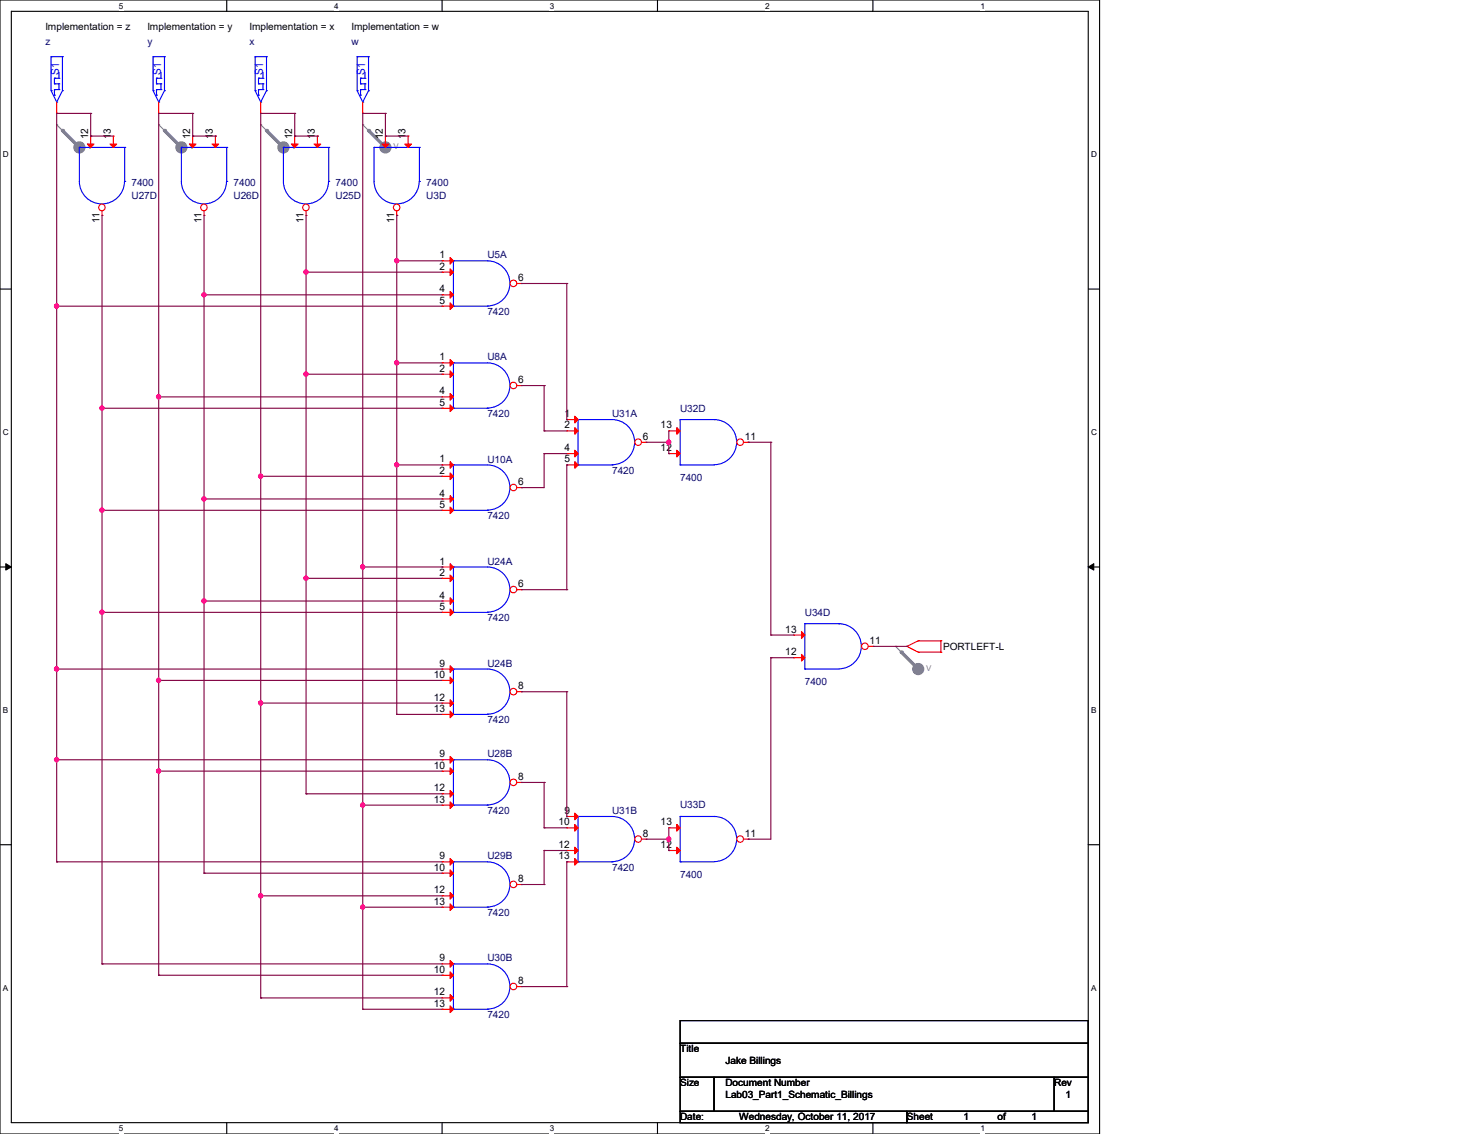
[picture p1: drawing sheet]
<svg xmlns="http://www.w3.org/2000/svg" width="279mm" height="216mm" viewBox="0 0 279 216" stroke-linecap="round" stroke-linejoin="round" font-family="sans-serif">
<path d="M0 0h209.4v215.9h-209.4zM2.2 2.2h205.1v211.5h-205.1z" fill="none" stroke="#000" stroke-width=".21"/>
<g fill="#fff">
<path d="M22.6 .3h.9v1.7h-.9z"/>
<path d="M22.6 214h.9v1.7h-.9z"/>
</g>
<path d="M43.2 0v2.2M43.2 213.7v2.2" fill="none" stroke="#000" stroke-width=".21"/>
<g fill="#fff">
<path d="M63.7 .3h.8v1.7h-.8z"/>
<path d="M63.7 214h.8v1.7h-.8z"/>
</g>
<path d="M84.2 0v2.2M84.2 213.7v2.2" fill="none" stroke="#000" stroke-width=".21"/>
<g fill="#fff">
<path d="M104.7 .3h.8v1.7h-.8z"/>
<path d="M104.7 214h.8v1.7h-.8z"/>
</g>
<path d="M125.2 0v2.2M125.2 213.7v2.2" fill="none" stroke="#000" stroke-width=".21"/>
<g fill="#fff">
<path d="M145.7 .3h.9v1.7h-.9z"/>
<path d="M145.7 214h.9v1.7h-.9z"/>
</g>
<path d="M166.2 0v2.2M166.2 213.7v2.2" fill="none" stroke="#000" stroke-width=".21"/>
<g fill="#fff">
<path d="M186.7 .3h.9v1.7h-.9z"/>
<path d="M186.7 214h.9v1.7h-.9z"/>
<path d="M.6 28.6h1.1v1.7h-1.1z"/>
<path d="M207.8 28.6h1.1v1.7h-1.1z"/>
<path d="M.6 81.4h1.1v1.8h-1.1z"/>
<path d="M207.8 81.4h1.1v1.8h-1.1z"/>
</g>
<path d="M0 55h2.2M207.3 55h2.1" fill="none" stroke="#000" stroke-width=".21"/>
<g fill="#fff">
<path d="M.6 134.4h1v1.7h-1z"/>
<path d="M207.8 134.4h1v1.7h-1z"/>
</g>
<path d="M0 107.9h2.2M207.3 107.9h2.1" fill="none" stroke="#000" stroke-width=".21"/>
<path d="M1.1 107.3l1.1 .6-1.1 .6zM207.3 107.9l1-.6v1.2z" fill="#000" stroke="#000" stroke-width=".19"/>
<g fill="#fff">
<path d="M.6 187.2h.9v1.8h-.9z"/>
<path d="M207.8 187.2h1v1.8h-1z"/>
</g>
<path d="M0 160.8h2.2M207.3 160.8h2.1M129.5 194.3h77.8v4.3h-77.8zM129.5 198.6h77.8v6.5h-77.8zM129.5 205.1h6.5v6.5h-6.5zM129.5 211.6h43.2v2.1h-43.2zM136 205.1h64.8v6.5h-64.8zM172.7 211.6h34.6v2.1h-34.6zM200.8 205.1h6.5v6.5h-6.5z" fill="none" stroke="#000" stroke-width=".21"/>
<path d="M172.7 123.1h.1M172.7 123.1l2.2 1.1M174.9 122h.1M174.9 124.2h.1M174.9 122l-2.2 1.1M174.9 122h4.3M174.9 124.2h4.3M179.2 122h.1M179.2 124.2h.1M179.2 122v2.2" fill="none" stroke="#f00" stroke-width=".21"/>
<circle cx="73.4" cy="28.1" r="1.06" fill="#808080" stroke="#808080" stroke-width=".21"/>
<path d="M69.1 23.7h.1M69.1 23.7l4.3 4.4" fill="none" stroke="#808080" stroke-width=".21"/>
<path d="M70.2 24.8l3.2 3.3" fill="none" stroke="#808080" stroke-width=".64"/>
<circle cx="70.2" cy="24.8" r=".32" fill="#808080"/>
<circle cx="54" cy="28.1" r="1.06" fill="#808080" stroke="#808080" stroke-width=".21"/>
<path d="M49.7 23.7h.1M49.7 23.7l4.3 4.4" fill="none" stroke="#808080" stroke-width=".21"/>
<path d="M50.8 24.8l3.2 3.3" fill="none" stroke="#808080" stroke-width=".64"/>
<circle cx="50.8" cy="24.8" r=".32" fill="#808080"/>
<circle cx="34.5" cy="28.1" r="1.06" fill="#808080" stroke="#808080" stroke-width=".21"/>
<path d="M30.2 23.7h.1M30.2 23.7l4.3 4.4" fill="none" stroke="#808080" stroke-width=".21"/>
<path d="M31.3 24.8l3.2 3.3" fill="none" stroke="#808080" stroke-width=".64"/>
<circle cx="31.3" cy="24.8" r=".32" fill="#808080"/>
<circle cx="15.1" cy="28.1" r="1.06" fill="#808080" stroke="#808080" stroke-width=".21"/>
<path d="M10.8 23.7h.1M10.8 23.7l4.3 4.4" fill="none" stroke="#808080" stroke-width=".21"/>
<path d="M11.9 24.8l3.2 3.3" fill="none" stroke="#808080" stroke-width=".64"/>
<circle cx="11.9" cy="24.8" r=".32" fill="#808080"/>
<circle cx="174.9" cy="127.4" r="1.06" fill="#808080" stroke="#808080" stroke-width=".21"/>
<path d="M170.6 123.1h.1M170.6 123.1l4.3 4.3" fill="none" stroke="#808080" stroke-width=".21"/>
<path d="M171.7 124.2l3.2 3.2" fill="none" stroke="#808080" stroke-width=".64"/>
<circle cx="171.7" cy="124.2" r=".32" fill="#808080"/>
<path d="M129.5 79.9h.1M129.5 79.9v8.6M129.5 79.9h6.5M136 79.9h.1M136 79.9a4.3 4.3 0 0 1 4.3 4.3 4.3 4.3 0 0 1-4.3 4.3M129.5 88.5h.1M129.5 88.5h6.5" fill="none" stroke="#00f" stroke-width=".21"/>
<g fill="#f00" stroke="#f00" stroke-width=".21">
<path d="M128.9 85.7l.6 .7-.6 .6z"/>
<path d="M128.9 81.4l.6 .6-.6 .7z"/>
</g>
<path d="M127.4 86.4h.1M127.4 82h.1M127.4 86.4h2.1M127.4 82h2.1" fill="none" stroke="#f00" stroke-width=".21"/>
<circle cx="141" cy="84.2" r=".63" fill="#fff" stroke="#f00" stroke-width=".21"/>
<path d="M141.6 84.2h.9M142.5 84.2h.1" fill="none" stroke="#f00" stroke-width=".21"/>
<path d="M86.4 136h.1M86.4 127.4h6.4a4.3 4.3 0 0 1 4.3 4.3 4.3 4.3 0 0 1-4.3 4.3M86.4 127.4h.1M86.4 127.4v8.6M86.4 136h6.4M92.8 136h.1" fill="none" stroke="#00f" stroke-width=".21"/>
<circle cx="97.8" cy="131.7" r=".63" fill="#fff" stroke="#f00" stroke-width=".21"/>
<g fill="none" stroke="#f00" stroke-width=".21">
<path d="M17.3 25.9h.1M17.3 25.9v2.2M21.6 25.9h.1M21.6 25.9v2.2M84.2 127.4h.1M84.2 129.5h.1M84.2 133.9h.1M84.2 136h.1M84.2 127.4h2.2M84.2 129.5h2.2M84.2 133.9h2.2M84.2 136h2.2"/>
<path d="M98.5 131.7h.8M99.3 131.7h.1"/>
</g>
<g fill="#f00" stroke="#f00" stroke-width=".21">
<path d="M85.7 126.7l.7 .7-.7 .6z"/>
<path d="M85.7 128.9l.7 .6-.7 .7z"/>
<path d="M85.7 133.2l.7 .7-.7 .6z"/>
<path d="M85.7 135.4l.7 .6-.7 .7z"/>
<path d="M16.6 27.4h1.3l-.6 .7z"/>
<path d="M21 27.4h1.2l-.6 .7z"/>
</g>
<path d="M15.1 28.1v6.4a4.3 4.3 0 0 0 4.3 4.3 4.3 4.3 0 0 0 4.3-4.3M15.1 28.1h.1M15.1 28.1h8.6M23.7 28.1h.1M23.7 34.5h.1M23.7 28.1v6.4" fill="none" stroke="#00f" stroke-width=".21"/>
<circle cx="19.4" cy="39.5" r=".62" fill="#fff" stroke="#f00" stroke-width=".21"/>
<path d="M19.4 41h.1M19.4 40.2v.8" fill="none" stroke="#f00" stroke-width=".21"/>
<path d="M86.4 58.3h.1M86.4 49.7h6.4a4.3 4.3 0 0 1 4.3 4.3 4.3 4.3 0 0 1-4.3 4.3M86.4 49.7h.1M86.4 49.7v8.6M86.4 58.3h6.4M92.8 58.3h.1" fill="none" stroke="#00f" stroke-width=".21"/>
<circle cx="97.8" cy="54" r=".63" fill="#fff" stroke="#f00" stroke-width=".21"/>
<path d="M84.2 49.7h.1M84.2 51.8h.1M84.2 56.1h.1M84.2 58.3h.1M84.2 49.7h2.2M84.2 51.8h2.2M84.2 56.1h2.2M84.2 58.3h2.2M98.5 54h.8M99.3 54h.1" fill="none" stroke="#f00" stroke-width=".21"/>
<g fill="#f00" stroke="#f00" stroke-width=".21">
<path d="M85.7 49l.7 .7-.7 .6z"/>
<path d="M85.7 51.2l.7 .6-.7 .7z"/>
<path d="M85.7 55.5l.7 .6-.7 .7z"/>
<path d="M85.7 57.7l.7 .6-.7 .6z"/>
</g>
<path d="M86.4 116.6h.1M86.4 107.9h6.4a4.3 4.3 0 0 1 4.3 4.3 4.3 4.3 0 0 1-4.3 4.3M86.4 107.9h.1M86.4 107.9v8.7M86.4 116.6h6.4M92.8 116.6h.1" fill="none" stroke="#00f" stroke-width=".21"/>
<circle cx="97.8" cy="112.3" r=".63" fill="#fff" stroke="#f00" stroke-width=".21"/>
<g fill="none" stroke="#f00" stroke-width=".21">
<path d="M56.1 25.9h.1M56.1 25.9v2.2M60.5 25.9h.1M60.5 25.9v2.2M84.2 107.9h.1M84.2 110.1h.1M84.2 114.4h.1M84.2 116.6h.1M84.2 107.9h2.2M84.2 110.1h2.2M84.2 114.4h2.2M84.2 116.6h2.2"/>
<path d="M98.5 112.3h.8M99.3 112.3h.1"/>
</g>
<g fill="#f00" stroke="#f00" stroke-width=".21">
<path d="M85.7 107.3l.7 .6-.7 .7z"/>
<path d="M85.7 109.5l.7 .6-.7 .6z"/>
<path d="M85.7 113.8l.7 .6-.7 .7z"/>
<path d="M85.7 116l.7 .6-.7 .6z"/>
<path d="M55.5 27.4h1.3l-.7 .7z"/>
<path d="M59.8 27.4h1.3l-.6 .7z"/>
</g>
<path d="M54 28.1v6.4a4.3 4.3 0 0 0 4.3 4.3 4.3 4.3 0 0 0 4.3-4.3M54 28.1h.1M54 28.1h8.6M62.6 28.1h.1M62.6 34.5h.1M62.6 28.1v6.4" fill="none" stroke="#00f" stroke-width=".21"/>
<circle cx="58.3" cy="39.5" r=".62" fill="#fff" stroke="#f00" stroke-width=".21"/>
<path d="M58.3 41h.1M58.3 40.2v.8" fill="none" stroke="#f00" stroke-width=".21"/>
<path d="M86.4 97.2h.1M86.4 88.5h6.4a4.3 4.3 0 0 1 4.3 4.3 4.3 4.3 0 0 1-4.3 4.3M86.4 88.5h.1M86.4 88.5v8.7M86.4 97.2h6.4M92.8 97.2h.1" fill="none" stroke="#00f" stroke-width=".21"/>
<circle cx="97.8" cy="92.8" r=".63" fill="#fff" stroke="#f00" stroke-width=".21"/>
<g fill="none" stroke="#f00" stroke-width=".21">
<path d="M84.2 88.5h.1M84.2 90.7h.1M84.2 95h.1M84.2 97.2h.1M84.2 88.5h2.2M84.2 90.7h2.2M84.2 95h2.2M84.2 97.2h2.2M98.5 92.8h.8M99.3 92.8h.1M151.1 125.2h.1M151.1 120.9h.1"/>
<path d="M151.1 125.2h2.2M151.1 120.9h2.2"/>
</g>
<g fill="#f00" stroke="#f00" stroke-width=".21">
<path d="M85.7 87.9l.7 .6-.7 .7z"/>
<path d="M85.7 90l.7 .7-.7 .6z"/>
<path d="M85.7 94.4l.7 .6-.7 .6z"/>
<path d="M85.7 96.5l.7 .7-.7 .6z"/>
<path d="M152.7 124.6l.6 .6-.6 .7z"/>
<path d="M152.7 120.3l.6 .6-.6 .6z"/>
</g>
<path d="M153.3 118.7h.1M153.3 118.7v8.7M153.3 118.7h6.5M159.8 118.7h.1M159.8 118.7a4.3 4.3 0 0 1 4.2 4.3 4.3 4.3 0 0 1-4.2 4.3M153.3 127.4h.1M153.3 127.4h6.5" fill="none" stroke="#00f" stroke-width=".21"/>
<circle cx="164.7" cy="123" r=".63" fill="#fff" stroke="#f00" stroke-width=".21"/>
<path d="M30.2 19.4v2.2M69.1 19.4v2.2M30.2 21.6h.1M69.1 21.6h.1M73.4 25.9h.1M73.4 25.9v2.2M77.7 25.9h.1M77.7 25.9v2.2M165.4 123.1h.8M166.2 123.1h.1" fill="none" stroke="#f00" stroke-width=".21"/>
<g fill="none" stroke="#00f" stroke-width=".21">
<path d="M29.2 17.3h.1M29.2 10.8h.1M29.2 10.8h2.1M29.2 17.3l1 2.1M29.2 10.8v6.5M29.8 14.9h.1M29.8 16h.1M29.8 17.1h.1M29.8 18.1h.1M29.8 14.9h.8M29.8 16h.8M29.8 17.1h.8"/>
<path d="M29.8 14.9v1.1M29.8 17.1v1M30.2 19.4h.1M30.6 14.9h.1M30.6 16h.1M30.6 17.1h.1M30.6 13.8v1.1M30.6 16v1.1M31.3 17.3h.1M31.3 10.8h.1M31.3 17.3l-1.1 2.1M31.3 10.8v6.5"/>
<path d="M68 17.3h.1M68 10.8h.1M68 17.3l1.1 2.1M68 10.8h2.2M68 10.8v6.5M68.7 14.9h.1M68.7 16h.1M68.7 17.1h.1M68.7 18.1h.1M68.7 14.9h.8M68.7 14.9v1.1M68.7 17.1v1"/>
<path d="M68.7 16h.8M68.7 17.1h.8M69.1 19.4h.1M69.5 14.9h.1M69.5 16h.1M69.5 17.1h.1M69.5 13.8v1.1M69.5 16v1.1M70.2 17.3h.1M70.2 10.8h.1M70.2 17.3l-1.1 2.1M70.2 10.8v6.5"/>
<path d="M71.2 28.1v6.4a4.3 4.3 0 0 0 4.3 4.3 4.3 4.3 0 0 0 4.3-4.3M71.2 28.1h.1M71.2 28.1h8.7M79.9 28.1h.1M79.9 34.5h.1M79.9 28.1v6.4"/>
</g>
<g fill="#f00" stroke="#f00" stroke-width=".21">
<path d="M72.8 27.4h1.2l-.6 .7z"/>
<path d="M77.1 27.4h1.3l-.7 .7z"/>
</g>
<circle cx="75.5" cy="39.5" r=".62" fill="#fff" stroke="#f00" stroke-width=".21"/>
<path d="M75.6 41h.1M75.6 40.2v.8" fill="none" stroke="#f00" stroke-width=".21"/>
<path d="M110.1 155.4h6.5a4.3 4.3 0 0 1 4.3 4.3 4.3 4.3 0 0 1-4.3 4.3M110.1 155.4h.1M110.1 155.4v8.7M110.1 164.1h.1M110.1 164.1h6.5M116.6 164.1h.1" fill="none" stroke="#00f" stroke-width=".21"/>
<circle cx="121.5" cy="159.8" r=".63" fill="#fff" stroke="#f00" stroke-width=".21"/>
<path d="M107.9 155.4h.1M107.9 157.6h.1M107.9 155.4h2.2M107.9 157.6h2.2M122.2 159.8h.9M123.1 159.8h.1M107.9 161.9h.1M107.9 164.1h.1M107.9 161.9h2.2M107.9 164.1h2.2" fill="none" stroke="#f00" stroke-width=".21"/>
<g fill="#f00" stroke="#f00" stroke-width=".21">
<path d="M109.5 154.8l.6 .6-.6 .7z"/>
<path d="M109.5 157l.6 .6-.6 .6z"/>
<path d="M109.5 161.3l.6 .6-.6 .7z"/>
<path d="M109.5 163.4l.6 .7-.6 .6z"/>
</g>
<path d="M110.1 79.9h6.5a4.3 4.3 0 0 1 4.3 4.3 4.3 4.3 0 0 1-4.3 4.3M110.1 79.9h.1M110.1 79.9v8.6M110.1 88.5h.1M110.1 88.5h6.5M116.6 88.5h.1" fill="none" stroke="#00f" stroke-width=".21"/>
<circle cx="121.5" cy="84.2" r=".63" fill="#fff" stroke="#f00" stroke-width=".21"/>
<path d="M107.9 79.9h.1M107.9 79.9h2.2M107.9 82h.1M107.9 86.4h.1M107.9 88.5h.1M107.9 82h2.2M107.9 86.4h2.2M107.9 88.5h2.2M122.2 84.2h.9M123.1 84.2h.1" fill="none" stroke="#f00" stroke-width=".21"/>
<g fill="#f00" stroke="#f00" stroke-width=".21">
<path d="M109.5 79.2l.6 .7-.6 .6z"/>
<path d="M109.5 81.4l.6 .6-.6 .7z"/>
<path d="M109.5 85.7l.6 .7-.6 .6z"/>
<path d="M109.5 87.9l.6 .6-.6 .7z"/>
</g>
<path d="M86.4 153.3h.1M86.4 144.7h6.4a4.3 4.3 0 0 1 4.3 4.2 4.3 4.3 0 0 1-4.3 4.3M86.4 144.7h.1M86.4 144.7v8.6M86.4 153.3h6.4M92.8 153.3h.1" fill="none" stroke="#00f" stroke-width=".21"/>
<circle cx="97.8" cy="149" r=".63" fill="#fff" stroke="#f00" stroke-width=".21"/>
<g fill="none" stroke="#f00" stroke-width=".21">
<path d="M36.7 25.9h.1M36.7 25.9v2.2M41 25.9h.1M41 25.9v2.2M84.2 144.7h.1M84.2 146.8h.1M84.2 151.1h.1M84.2 153.3h.1M84.2 144.7h2.2M84.2 146.8h2.2M84.2 151.1h2.2M84.2 153.3h2.2"/>
<path d="M98.5 149h.8M99.3 149h.1"/>
</g>
<g fill="#f00" stroke="#f00" stroke-width=".21">
<path d="M85.7 144l.7 .7-.7 .6z"/>
<path d="M85.7 146.2l.7 .6-.7 .6z"/>
<path d="M85.7 150.5l.7 .6-.7 .7z"/>
<path d="M85.7 152.7l.7 .6-.7 .6z"/>
<path d="M36.1 27.4h1.2l-.6 .7z"/>
<path d="M40.4 27.4h1.3l-.7 .7z"/>
</g>
<path d="M34.5 28.1v6.4a4.3 4.3 0 0 0 4.3 4.3 4.3 4.3 0 0 0 4.3-4.3M34.5 28.1h.1M34.5 28.1h8.7M43.2 28.1h.1M43.2 34.5h.1M43.2 28.1v6.4" fill="none" stroke="#00f" stroke-width=".21"/>
<circle cx="38.8" cy="39.5" r=".62" fill="#fff" stroke="#f00" stroke-width=".21"/>
<path d="M38.9 41h.1M38.9 40.2v.8" fill="none" stroke="#f00" stroke-width=".21"/>
<path d="M86.4 172.7h.1M86.4 164.1h6.4a4.3 4.3 0 0 1 4.3 4.3 4.3 4.3 0 0 1-4.3 4.3M86.4 164.1h.1M86.4 164.1v8.6M86.4 172.7h6.4M92.8 172.7h.1" fill="none" stroke="#00f" stroke-width=".21"/>
<circle cx="97.8" cy="168.4" r=".63" fill="#fff" stroke="#f00" stroke-width=".21"/>
<g fill="none" stroke="#f00" stroke-width=".21">
<path d="M127.4 157.6h.1M127.4 157.6h2.1M84.2 164.1h.1M84.2 166.2h.1M84.2 170.6h.1M84.2 172.7h.1M84.2 164.1h2.2M84.2 166.2h2.2M84.2 170.6h2.2M84.2 172.7h2.2M98.5 168.4h.8M99.3 168.4h.1"/>
<path d="M127.4 161.9h.1M127.4 161.9h2.1"/>
</g>
<g fill="#f00" stroke="#f00" stroke-width=".21">
<path d="M85.7 163.4l.7 .7-.7 .6z"/>
<path d="M85.7 165.6l.7 .6-.7 .7z"/>
<path d="M85.7 169.9l.7 .7-.7 .6z"/>
<path d="M85.7 172.1l.7 .6-.7 .7z"/>
<path d="M128.9 161.3l.6 .6-.6 .7z"/>
<path d="M128.9 157l.6 .6-.6 .6z"/>
</g>
<path d="M129.5 155.4h.1M129.5 155.4v8.7M129.5 155.4h6.5M136 155.4h.1M136 155.4a4.3 4.3 0 0 1 4.3 4.3 4.3 4.3 0 0 1-4.3 4.3M129.5 164.1h.1M129.5 164.1h6.5" fill="none" stroke="#00f" stroke-width=".21"/>
<circle cx="141" cy="159.8" r=".63" fill="#fff" stroke="#f00" stroke-width=".21"/>
<path d="M141.6 159.8h.9M142.5 159.8h.1" fill="none" stroke="#f00" stroke-width=".21"/>
<path d="M86.4 192.2h.1M86.4 183.5h6.4a4.3 4.3 0 0 1 4.3 4.3 4.3 4.3 0 0 1-4.3 4.3M86.4 183.5h.1M86.4 183.5v8.7M86.4 192.2h6.4M92.8 192.2h.1" fill="none" stroke="#00f" stroke-width=".21"/>
<circle cx="97.8" cy="187.8" r=".63" fill="#fff" stroke="#f00" stroke-width=".21"/>
<path d="M49.7 19.4v2.2M49.7 21.6h.1M84.2 183.5h.1M84.2 185.7h.1M84.2 190h.1M84.2 192.2h.1M84.2 183.5h2.2M84.2 185.7h2.2M84.2 190h2.2M84.2 192.2h2.2M98.5 187.8h.8M99.3 187.8h.1" fill="none" stroke="#f00" stroke-width=".21"/>
<g fill="#f00" stroke="#f00" stroke-width=".21">
<path d="M85.7 182.9l.7 .6-.7 .6z"/>
<path d="M85.7 185l.7 .7-.7 .6z"/>
<path d="M85.7 189.4l.7 .6-.7 .6z"/>
<path d="M85.7 191.5l.7 .7-.7 .6z"/>
</g>
<g fill="none" stroke="#00f" stroke-width=".21">
<path d="M48.6 17.3h.1M48.6 10.8h.1M48.6 17.3l1.1 2.1M48.6 10.8h2.2M48.6 10.8v6.5M49.2 14.9h.1M49.2 16h.1M49.2 17.1h.1M49.2 18.1h.1M49.2 14.9h.9M49.2 14.9v1.1M49.2 17.1v1"/>
<path d="M49.2 16h.9M49.2 17.1h.9M49.7 19.4h.1M50.1 14.9h.1M50.1 16h.1M50.1 17.1h.1M50.1 13.8v1.1M50.1 16v1.1M50.8 17.3h.1M50.8 10.8h.1M50.8 17.3l-1.1 2.1M50.8 10.8v6.5"/>
<path d="M86.4 77.7h.1M86.4 69.1h6.4a4.3 4.3 0 0 1 4.3 4.3 4.3 4.3 0 0 1-4.3 4.3M86.4 69.1h.1M86.4 69.1v8.6M86.4 77.7h6.4M92.8 77.7h.1"/>
</g>
<circle cx="97.8" cy="73.4" r=".63" fill="#fff" stroke="#f00" stroke-width=".21"/>
<path d="M10.8 19.4v2.2M10.8 21.6h.1M84.2 69.1h.1M84.2 71.2h.1M84.2 75.6h.1M84.2 77.7h.1M84.2 69.1h2.2M84.2 71.2h2.2M84.2 75.6h2.2M84.2 77.7h2.2M98.5 73.4h.8M99.3 73.4h.1" fill="none" stroke="#f00" stroke-width=".21"/>
<g fill="#f00" stroke="#f00" stroke-width=".21">
<path d="M85.7 68.5l.7 .6-.7 .6z"/>
<path d="M85.7 70.6l.7 .6-.7 .7z"/>
<path d="M85.7 74.9l.7 .7-.7 .6z"/>
<path d="M85.7 77.1l.7 .6-.7 .7z"/>
</g>
<g fill="none" stroke="#00f" stroke-width=".21">
<path d="M9.7 17.3h.1M9.7 10.8h.1M9.7 17.3l1.1 2.1M9.7 10.8h2.2M9.7 10.8v6.5M10.4 14.9h.1M10.4 16h.1M10.4 17.1h.1M10.4 18.1h.1M10.4 14.9h.8M10.4 14.9v1.1M10.4 17.1v1"/>
<path d="M10.4 16h.8M10.4 17.1h.8M10.8 19.4h.1M11.2 14.9h.1M11.2 16h.1M11.2 17.1h.1M11.2 13.8v1.1M11.2 16v1.1M11.9 17.3h.1M11.9 10.8h.1M11.9 17.3l-1.1 2.1M11.9 10.8v6.5"/>
</g>
<g fill="none" stroke="#800040" stroke-width=".21">
<path d="M10.8 21.6h.1M10.8 21.6v142.5M10.8 21.6h6.5M17.3 25.9h.1M17.3 21.6h.1M17.3 25.9h4.3M17.3 21.6v4.3M36.7 21.6h.1M36.7 25.9h.1M36.7 21.6h-6.5v164.1M36.7 25.9h4.3M36.7 21.6v4.3"/>
<path d="M41 25.9h.1M56.1 21.6h.1M56.1 25.9h.1M56.1 21.6h-6.4v168.4M56.1 25.9h4.4M56.1 21.6v4.3M60.5 25.9h.1M69.1 21.6h.1M69.1 21.6v170.6M69.1 21.6h4.3M73.4 21.6h.1M73.4 25.9h.1"/>
<path d="M73.4 21.6v4.3M73.4 25.9h4.3M10.8 58.3h.1M10.8 58.3h73.4M19.4 41v142.5M38.9 56.1h.1M38.9 56.1h45.3M38.9 41v125.2M58.3 51.8h.1M58.3 51.8h25.9M58.3 41v110.1M75.6 41h.1"/>
<path d="M75.6 49.7h.1M75.6 41v95M75.6 49.7h8.6M99.3 54h8.6M107.9 54h.1M107.9 54v25.9M19.4 77.7h.1M19.4 77.7h64.8M30.2 75.6h.1M30.2 75.6h54M58.3 71.2h.1M58.3 71.2h25.9"/>
<path d="M75.6 69.1h.1M75.6 69.1h8.6M99.3 73.4h4.3M103.6 73.4h.1M103.6 73.4v8.6M107.9 79.9h.1M19.4 97.2h.1M19.4 97.2h64.8M38.9 95h.1M38.9 95h45.3M49.7 90.7h.1M49.7 90.7h34.5"/>
<path d="M75.6 88.5h.1M75.6 88.5h8.6M99.3 92.8h.1M103.6 86.4h.1M103.6 82h.1M103.6 86.4v6.4h-4.3M103.6 86.4h4.3M103.6 82h4.3M107.9 88.5h.1M107.9 88.5v23.8M123.1 84.2h4.3M127.4 84.2h.1"/>
<path d="M127.4 86.4h.1M127.4 82v4.4M142.5 84.2h.1M142.5 84.2h4.3M146.8 84.2h.1M146.8 84.2v36.7M19.4 116.6h.1M19.4 116.6h64.8M38.9 114.4h.1M38.9 114.4h45.3M58.3 110.1h.1M58.3 110.1h25.9"/>
<path d="M69.1 107.9h.1M69.1 107.9h15.1M84.2 107.9h.1M99.3 112.3h8.6M107.9 112.3h.1M10.8 127.4h.1M10.8 127.4h73.4M30.2 129.5h.1M30.2 129.5h54M49.7 133.9h.1M49.7 133.9h34.5M75.6 136h.1"/>
<path d="M75.6 136h8.6M99.3 131.7h8.6M107.9 131.7h.1M107.9 131.7v23.7M146.8 120.9h.1M146.8 125.2h.1M146.8 125.2v34.6h-4.3M146.8 120.9h4.3M146.8 125.2h4.3M166.2 123.1h6.5M172.7 123.1h.1M10.8 144.7h.1"/>
<path d="M10.8 144.7h73.4M30.2 146.8h.1M30.2 146.8h54M58.3 151.1h.1M58.3 151.1h25.9M69.1 153.3h.1M69.1 153.3h15.1M99.3 149h4.3M103.6 149h.1M103.6 157.6h.1M103.6 149v8.6M103.6 157.6h4.3"/>
<path d="M107.9 155.4h.1M123.1 159.8h4.3M127.4 159.8h.1M127.4 157.6v4.3M142.5 159.8h.1M10.8 164.1h.1M10.8 164.1h73.4M38.9 166.2h.1M38.9 166.2h45.3M49.7 170.6h.1M49.7 170.6h34.5M69.1 172.7h.1"/>
<path d="M69.1 172.7h15.1M99.3 168.4h4.3M103.6 168.4h.1M103.6 161.9h.1M103.6 161.9v6.5M103.6 161.9h4.3M107.9 164.1h.1M107.9 164.1v23.7M127.4 161.9h.1M19.4 183.5h.1M19.4 183.5h64.8M30.2 185.7h.1"/>
<path d="M30.2 185.7h54M49.7 190h.1M49.7 190h34.5M69.1 192.2h.1M69.1 192.2h15.1M99.3 187.8h8.6M107.9 187.8h.1"/>
</g>
<g fill="#f0f" stroke="#f0f" stroke-width=".21">
<circle cx="38.8" cy="56.1" r=".4"/>
<circle cx="19.4" cy="77.7" r=".4"/>
<circle cx="10.8" cy="58.3" r=".4"/>
<circle cx="10.8" cy="127.4" r=".4"/>
<circle cx="58.3" cy="51.8" r=".4"/>
<circle cx="30.2" cy="75.5" r=".4"/>
<circle cx="30.2" cy="129.5" r=".4"/>
<circle cx="58.3" cy="71.2" r=".4"/>
<circle cx="58.3" cy="110.1" r=".4"/>
<circle cx="75.5" cy="49.6" r=".4"/>
<circle cx="75.5" cy="69.1" r=".4"/>
<circle cx="75.5" cy="88.5" r=".4"/>
<circle cx="49.6" cy="90.7" r=".4"/>
<circle cx="49.6" cy="133.8" r=".4"/>
<circle cx="38.8" cy="95" r=".4"/>
<circle cx="38.8" cy="114.4" r=".4"/>
<circle cx="19.4" cy="97.1" r=".4"/>
<circle cx="19.4" cy="116.6" r=".4"/>
<circle cx="69.1" cy="153.3" r=".4"/>
<circle cx="69.1" cy="107.9" r=".4"/>
<circle cx="10.8" cy="144.6" r=".4"/>
<circle cx="30.2" cy="146.8" r=".4"/>
<circle cx="69.1" cy="172.7" r=".4"/>
<circle cx="49.6" cy="170.5" r=".4"/>
<circle cx="127.4" cy="84.2" r=".4"/>
<circle cx="127.4" cy="159.7" r=".4"/>
</g>
<g font-size="2.2" fill="#00f">
<text x="11.3" y="14.3" transform="rotate(-90 11.3 14.3)">S1</text>
<text x="30.7" y="14.3" transform="rotate(-90 30.7 14.3)">S1</text>
<text x="50.1" y="14.3" transform="rotate(-90 50.1 14.3)">S1</text>
<text x="69.6" y="14.3" transform="rotate(-90 69.6 14.3)">S1</text>
</g>
<g font-size="1.9">
<text x="8.6" y="5.8">Implementation = z</text>
<text x="28.1" y="5.8">Implementation = y</text>
<text x="47.5" y="5.8">Implementation = x</text>
<text x="66.9" y="5.8">Implementation = w</text>
<text x="16.8" y="26.5" transform="rotate(-90 16.8 26.5)">12</text>
<text x="21.1" y="26.5" transform="rotate(-90 21.1 26.5)">13</text>
<text x="36.2" y="26.5" transform="rotate(-90 36.2 26.5)">12</text>
<text x="40.6" y="26.5" transform="rotate(-90 40.6 26.5)">13</text>
<text x="55.7" y="26.5" transform="rotate(-90 55.7 26.5)">12</text>
<text x="60" y="26.5" transform="rotate(-90 60 26.5)">13</text>
<text x="72.9" y="26.5" transform="rotate(-90 72.9 26.5)">12</text>
<text x="77.3" y="26.5" transform="rotate(-90 77.3 26.5)">13</text>
<text x="19" y="42.5" transform="rotate(-90 19 42.5)">11</text>
<text x="38.4" y="42.5" transform="rotate(-90 38.4 42.5)">11</text>
<text x="57.8" y="42.5" transform="rotate(-90 57.8 42.5)">11</text>
<text x="75.1" y="42.5" transform="rotate(-90 75.1 42.5)">11</text>
<text x="83.7" y="49.2">1</text>
<text x="83.7" y="51.4">2</text>
<text x="98.7" y="53.5">6</text>
<text x="83.7" y="55.7">4</text>
<text x="83.7" y="57.8">5</text>
<text x="83.7" y="68.6">1</text>
<text x="83.7" y="70.8">2</text>
<text x="83.7" y="75.1">4</text>
<text x="83.7" y="77.3">5</text>
<text x="98.7" y="72.9">6</text>
<text x="107.5" y="79.4">1</text>
<text x="107.5" y="81.6">2</text>
<text x="122.4" y="83.7">6</text>
<text x="125.8" y="81.6">13</text>
<text x="141.9" y="83.7">11</text>
<text x="83.7" y="88.1">1</text>
<text x="107.5" y="85.9">4</text>
<text x="107.5" y="88.1">5</text>
<text x="125.8" y="85.9">12</text>
<text x="83.7" y="90.2">2</text>
<text x="83.7" y="94.5">4</text>
<text x="98.7" y="92.4">6</text>
<text x="83.7" y="96.7">5</text>
<text x="83.7" y="107.5">1</text>
<text x="83.7" y="109.6">2</text>
<text x="83.7" y="114">4</text>
<text x="98.7" y="111.8">6</text>
<text x="83.7" y="116.1">5</text>
<text x="149.6" y="124.8">12</text>
<text x="149.6" y="120.4">13</text>
<text x="165.6" y="122.6">11</text>
<text x="179.6" y="123.7">PORTLEFT-L</text>
<text x="82.6" y="129.1">10</text>
<text x="83.7" y="126.9">9</text>
<text x="98.7" y="131.2">8</text>
<text x="82.6" y="133.4">12</text>
<text x="82.6" y="135.6">13</text>
<text x="82.6" y="146.3">10</text>
<text x="83.7" y="144.2">9</text>
<text x="98.7" y="148.5">8</text>
<text x="82.6" y="150.7">12</text>
<text x="82.6" y="152.8">13</text>
<text x="107.5" y="155">9</text>
<text x="106.4" y="157.1">10</text>
<text x="106.4" y="161.5">12</text>
<text x="122.4" y="159.3">8</text>
<text x="125.8" y="161.5">12</text>
<text x="125.8" y="157.1">13</text>
<text x="141.9" y="159.3">11</text>
<text x="82.6" y="165.8">10</text>
<text x="83.7" y="163.6">9</text>
<text x="98.7" y="167.9">8</text>
<text x="106.4" y="163.6">13</text>
<text x="82.6" y="170.1">12</text>
<text x="82.6" y="172.3">13</text>
<text x="82.6" y="185.2">10</text>
<text x="83.7" y="183">9</text>
<text x="82.6" y="189.5">12</text>
<text x="82.6" y="191.7">13</text>
<text x="98.7" y="187.4">8</text>
<text x="129.5" y="200.3">Title</text>
<text x="138.2" y="202.5">Jake Billings</text>
<text x="129.5" y="206.8">Size</text>
<text x="138.2" y="206.8">Document Number</text>
<text x="138.2" y="209">Lab03_Part1_Schematic_Billings</text>
<text x="200.8" y="206.8">Rev</text>
<text x="203" y="209">1</text>
<text x="129.5" y="213.3">Date:</text>
<text x="140.8" y="213.3">Wednesday, October 11, 2017</text>
<text x="172.7" y="213.3">Sheet</text>
<text x="183.5" y="213.3">1</text>
<text x="190" y="213.3">of</text>
<text x="196.5" y="213.3">1</text>
</g>
<g font-size="1.9" fill="#000080">
<text x="8.6" y="8.6">z</text>
<text x="28.1" y="8.6">y</text>
<text x="47.5" y="8.6">x</text>
<text x="66.9" y="8.6">w</text>
<text x="25.1" y="35.4">7400</text>
<text x="44.5" y="35.4">7400</text>
<text x="63.9" y="35.4">7400</text>
<text x="81.2" y="35.4">7400</text>
<text x="25.1" y="38">U27D</text>
<text x="44.5" y="38">U26D</text>
<text x="63.9" y="38">U25D</text>
<text x="81.2" y="38">U3D</text>
<text x="92.8" y="49.2">U5A</text>
<text x="92.8" y="60">7420</text>
<text x="92.8" y="68.6">U8A</text>
<text x="92.8" y="79.4">7420</text>
<text x="116.6" y="79.4">U31A</text>
<text x="129.5" y="78.4">U32D</text>
<text x="92.8" y="88.1">U10A</text>
<text x="116.6" y="90.2">7420</text>
<text x="129.5" y="91.5">7400</text>
<text x="92.8" y="98.8">7420</text>
<text x="92.8" y="107.5">U24A</text>
<text x="92.8" y="118.3">7420</text>
<text x="153.3" y="117.2">U34D</text>
<text x="92.8" y="126.9">U24B</text>
<text x="153.3" y="130.4">7400</text>
<text x="92.8" y="137.7">7420</text>
<text x="92.8" y="144.2">U28B</text>
<text x="92.8" y="155">7420</text>
<text x="116.6" y="155">U31B</text>
<text x="129.5" y="153.9">U33D</text>
<text x="92.8" y="163.6">U29B</text>
<text x="116.6" y="165.8">7420</text>
<text x="129.5" y="167.1">7400</text>
<text x="92.8" y="174.4">7420</text>
<text x="92.8" y="183.1">U30B</text>
<text x="92.8" y="193.8">7420</text>
</g>
<g font-size="1.6">
<text x="22.6" y="1.7">5</text>
<text x="63.7" y="1.7">4</text>
<text x="104.7" y="1.7">3</text>
<text x="145.7" y="1.7">2</text>
<text x="186.7" y="1.7">1</text>
<text x=".6" y="30">D</text>
<text x="207.8" y="30">D</text>
<text x=".6" y="82.8">C</text>
<text x="207.8" y="82.8">C</text>
<text x=".6" y="135.8">B</text>
<text x="207.8" y="135.8">B</text>
<text x=".6" y="188.6">A</text>
<text x="207.8" y="188.6">A</text>
<text x="22.6" y="215.4">5</text>
<text x="63.7" y="215.4">4</text>
<text x="104.7" y="215.4">3</text>
<text x="145.7" y="215.4">2</text>
<text x="186.7" y="215.4">1</text>
</g>
<g font-size="1.5" fill="#808080">
<text x="16.6" y="28.4">V</text>
<text x="36.1" y="28.4">V</text>
<text x="55.5" y="28.4">V</text>
<text x="74.9" y="28.4">V</text>
<text x="176.4" y="127.7">V</text>
</g>
</svg>
